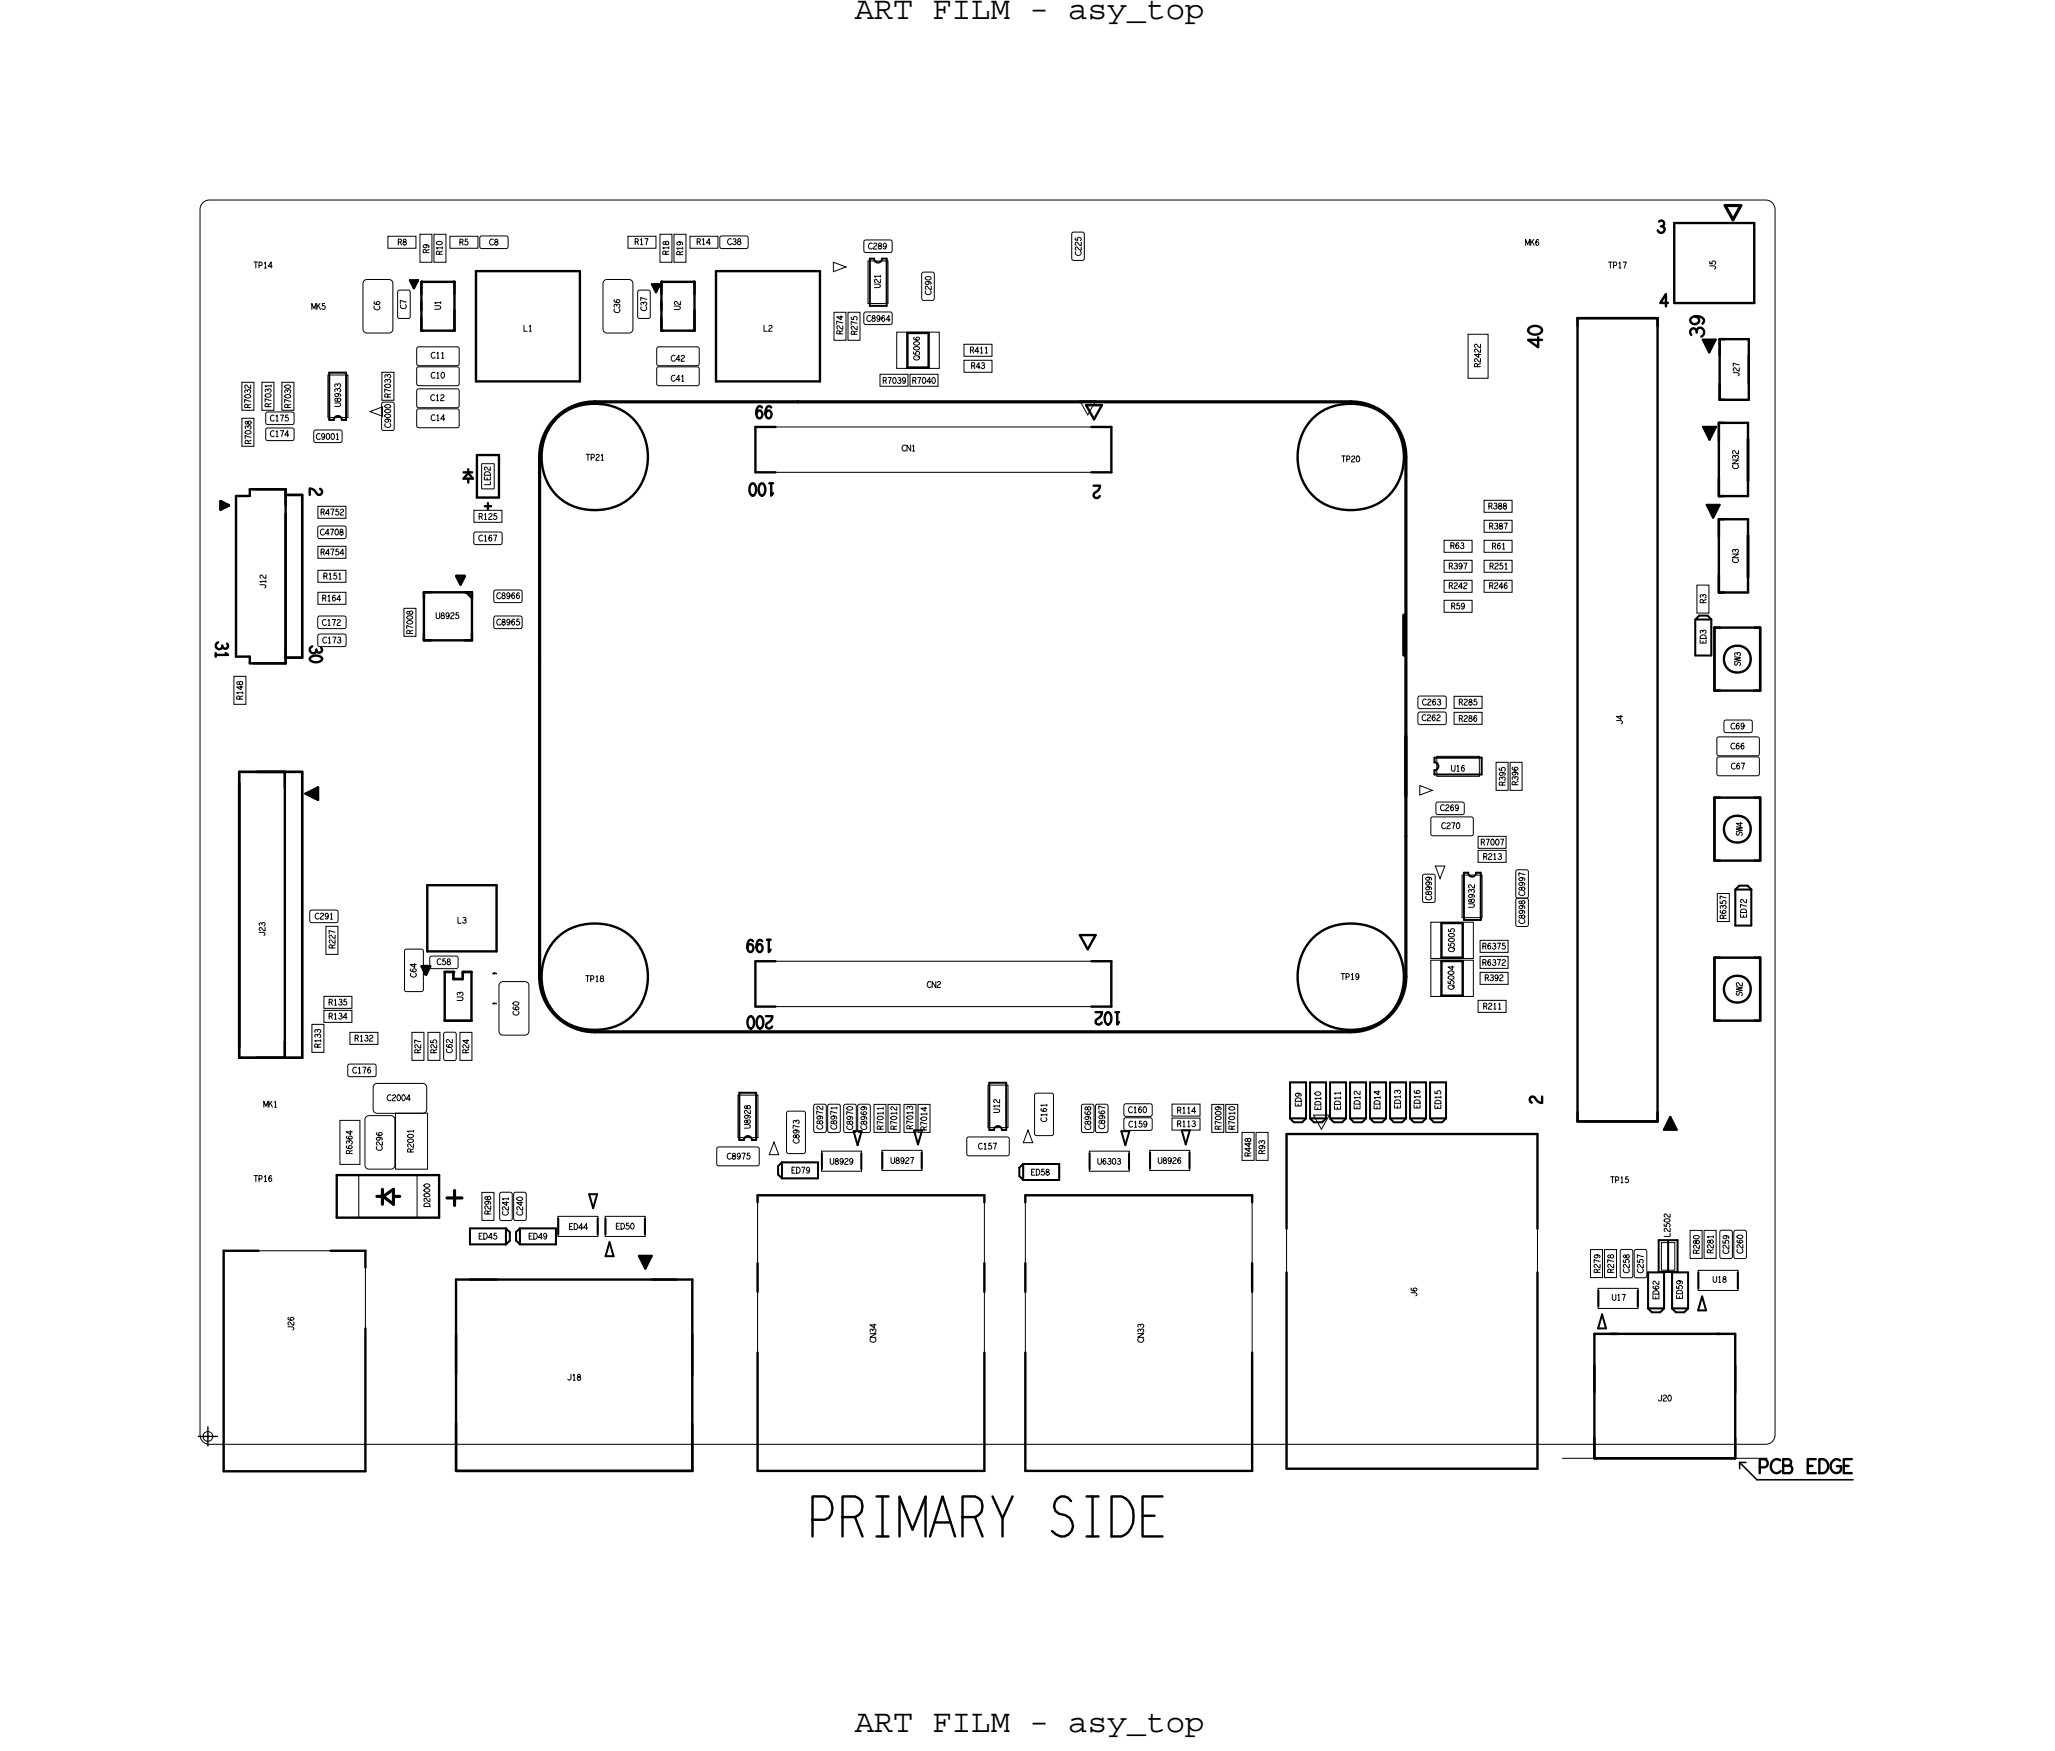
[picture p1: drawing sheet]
<svg xmlns="http://www.w3.org/2000/svg" width="130mm" height="111mm" viewBox="0 0 130 111" stroke-linecap="round" stroke-linejoin="round" font-family="sans-serif">
<!-- layer: Board Outline -->
<path d="M12.9 12.9l.4-.2h98.8l.4 .1 .2 .5v77.8l-.1 .4-.5 .2h-98.8l-.4-.1-.2-.5v-77.8z" fill="none" stroke="#000" stroke-width=".06"/>
<!-- layer: Components -->
<g fill="none" stroke="#000" stroke-width=".13">
<path d="M55.2 16.4h.3zM55.2 16.4v3zM55.2 19.4h1.1zM55.5 16.4l.1 .2 .1 .1 .2-.1 .1-.2M56 16.4h.3zM56.3 16.4v3zM20.9 26.7h.3zM20.9 23.7v3zM20.9 23.7h1.1zM21.2 26.7l.1-.2 .1-.1 .2 .1 .1 .2M21.7 26.7h.3zM22 23.7v3z"/>
<path d="M107.6 39.3v2.3zM107.6 39.3h1.1zM107.6 39.3l.3-.2zM107.9 39.1h.5zM108.4 39.1l.3 .2zM108.7 39.3v2.3zM91.1 48.1v.3zM91.1 48.1h3zM91.1 48.9v.3zM91.1 48.4l.1 .1 .1 .1v.2l-.2 .1M91.1 49.2h3zM92.9 55.4h.3z"/>
<path d="M92.9 55.4v3zM92.9 58.4h1.1zM93.2 55.4l.1 .2 .2 .1 .1-.1 .1-.2M93.7 55.4h.3zM94 55.4v3zM94.1 48.1v1.1zM107.6 41.6h1.1zM110.2 58.8h1zM110.2 56.5v2.3zM110.2 56.5h1zM110.2 56.5l.2-.3zM110.4 56.2h.6z"/>
<path d="M111 56.2l.2 .3zM111.2 56.5v2.3zM29.8 78h2.3zM29.8 78v1zM29.8 79h2.3zM32.1 78v1zM32.1 78l.3 .2zM32.4 78.2v.6zM32.4 78.8l-.3 .2zM32.8 78.8l.2 .2zM32.8 78.2v.6zM32.8 78.2l.2-.2z"/>
<path d="M33 78h2.3zM33 78v1zM33 79h2.3zM35.3 78v1zM35.4 77.4v1zM37.4 75.8l.3 .9zM37.4 75.8h.5zM37.9 75.8l-.2 .9zM37.9 77.4v1zM38.4 77.4v1zM38.4 79.8h.6zM38.7 78.9l-.3 .9z"/>
<path d="M38.7 78.9l.3 .9zM40.9 77.4v1zM46.9 72.4h.3zM46.9 69.4h1.1zM46.9 69.4v3zM47.2 72.4l.1-.2 .2-.1 .2 .1v.2M47.7 72.4h.3zM48 69.4v3zM49.4 74.6l.2 .2zM49.4 74v.6zM49.4 74l.2-.2zM49.6 73.8h2.3z"/>
<path d="M49.6 73.8v1zM49.6 74.8h2.3zM51.9 73.8v1zM52.2 73.2v1zM54.2 71.8l.2 .9zM54.2 71.8h.5zM54.7 73.2v1zM54.7 71.8l-.3 .9zM56 73.2v1zM58 71.8l.3 .9zM58 71.8h.5zM58.5 73.2v1z"/>
<path d="M58.5 71.8l-.2 .9zM62.8 71.7h.3zM62.8 68.7h1.1zM62.8 68.7v3zM63.1 71.7l.1-.1 .2-.1 .1 .1 .1 .1M63.6 71.7h.3zM63.9 68.7v3zM64.7 74.7l.3 .2zM64.7 74.1v.6zM64.7 74.1l.3-.2zM65 73.9v1zM65 74.9h2.3z"/>
<path d="M65 73.9h2.3zM67.3 73.9v1zM69.2 73.2v1zM71.2 71.8l.2 .9zM71.2 71.8h.5zM71.7 73.2v1zM71.7 71.8l-.3 .9zM73 73.2v1zM75 71.8l.3 .9zM75.5 73.2v1zM75.5 71.8l-.2 .9zM81.9 71l.2 .3z"/>
<path d="M81.9 68.7v2.3zM81.9 71h1zM81.9 68.7h1zM82.1 71.3h.6zM82.9 71l-.2 .3zM82.9 68.7v2.3zM83.2 71l.2 .3zM83.2 68.7v2.3zM83.2 71h1zM83.2 68.7h1zM83.4 71.3h.5zM84.2 71l-.3 .3z"/>
<path d="M84.2 68.7v2.3zM84.4 71l.3 .3zM84.4 68.7h1.1zM84.4 68.7v2.3zM84.4 71h1.1zM84.7 71.3h.5zM85.5 71l-.3 .3zM85.5 68.7v2.3zM85.7 71l.3 .3zM85.7 68.7v2.3zM85.7 71h1zM85.7 68.7h1z"/>
<path d="M86 71.3h.5zM86.7 71l-.2 .3zM86.7 68.7v2.3zM87 71l.2 .3zM87 68.7h1zM87 68.7v2.3zM87 71h1zM87.2 71.3h.6zM88 71l-.2 .3zM88 68.7v2.3zM88.3 71l.2 .3zM88.3 68.7v2.3z"/>
<path d="M88.3 71h1zM88.3 68.7h1zM88.5 71.3h.5zM89.3 71l-.3 .3zM89.3 68.7v2.3zM89.5 71l.3 .3zM89.5 68.7v2.3zM89.5 71h1zM89.5 68.7h1zM89.8 71.3h.5zM90.5 71l-.2 .3zM90.5 68.7v2.3z"/>
<path d="M90.8 71l.2 .3zM90.8 68.7h1zM90.8 68.7v2.3zM90.8 71h1zM91 71.3h.6zM91.8 71l-.2 .3zM91.8 68.7v2.3zM105.3 78.7h1.2zM105.3 78.7v2.1zM105.9 78.8v2zM106.5 78.7v2.1zM101.5 84.3h.5z"/>
<path d="M101.5 81.9v1zM101.7 83.5l-.2 .8zM101.7 83.5l.3 .8zM104 81.9v1zM104.6 83.1l.3 .2zM104.6 80.8v2.3zM104.6 83.1h1.1zM104.6 80.8h1.1zM104.9 83.3h.5zM105.3 80.8h1.2zM105.6 83.1l-.2 .2zM105.7 80.8v2.3z"/>
<path d="M106.2 83.1l.2 .2zM106.2 80.8h1zM106.2 80.8v2.3zM106.2 83.1h1zM106.4 83.3h.5zM107.2 83.1l-.3 .2zM107.2 80.8v2.3zM107.8 83.2h.5zM107.8 80.8v1zM108.1 82.3l-.3 .9zM108.1 82.3l.2 .9zM110.3 80.8v1z"/>
</g>
<g fill="none" stroke="#000" stroke-width=".06">
<path d="M23.1 17.8l.2-.1h1.4l.2 .2v3l-.1 .2h-1.5l-.2-.1-.1-3zM24.6 15h1.8v.8h-1.8zM25.3 18.5l.6-.1 .1 .1v1.6v.1h-.6l-.1-.1zM26.7 14.9h.7v1.8h-.7zM27.6 14.9h.7v1.8h-.7zM28.6 15h1.7v.8h-1.7zM30.5 15h1.7l.1 .1v.6l-.2 .1h-1.6v-.1zM38.4 17.8l.1-.1h1.4l.3 .2v3l-.1 .2h-1.6l-.2-.1v-3zM39.9 15h1.7v.8h-1.7zM40.5 18.5l.7-.1 .1 .1v1.6l-.1 .1h-.6l-.1-.1zM41.9 14.9h.8v1.8h-.8zM42.8 14.9h.8v1.8h-.8z"/>
<path d="M43.8 15h1.8v.8h-1.8zM45.7 15h1.7l.1 .1v.6l-.1 .1h-1.6l-.1-.1zM52.9 16.7l.8 .3-.8 .3zM53 19.8h.7v1.8h-.7zM53.8 19.8h.8v1.8h-.8zM54.9 15.3l1.7-.1v.1v.7h-.1h-1.6l-.1-.1zM54.9 19.8h1.7v.1v.6l-.1 .1h-1.6l-.1-.1zM55.1 16.6h1.3v2.7h-1.3zM58.6 17.3h.6l.1 .1v1.5l-.1 .2h-.6l-.1-.1zM68.1 14.8l.6-.1 .1 .1v1.6v.1h-.6h-.1zM106.3 14.2h5.1zM106.3 14.2v5z"/>
<path d="M106.3 19.2h5.1zM109.5 13.1h1zM109.5 13.1l.5 .9zM110.5 13.1l-.5 .9zM111.4 14.2v5zM15.4 26.6h.7v1.7h-.7zM15.4 24.3h.7v1.7h-.7zM16.6 24.3h.8v1.7h-.8zM16.9 26.2h1.7l.1 .1v.6l-.2 .1-1.6-.1v-.1zM16.9 27.2h1.7l.1 .1v.6l-.2 .1h-1.6v-.1zM17.9 24.3h.8v1.7h-.8zM20 27.3h1.6l.1 .1v.6l-.1 .1h-1.6l-.1-.1z"/>
<path d="M20.2 32.1h1.8v.8h-1.8zM20.2 37.6h1.8v.8h-1.8zM20.2 34.7h1.8v.7h-1.8zM20.2 36.2h1.8v.8h-1.8zM20.2 33.4h1.7l.1 .1v.6l-.2 .1h-1.5l-.1-.1zM20.2 39.1h1.7l.1 .1v.6l-.2 .1h-1.5l-.1-.1zM20.8 23.8h1.3v2.7h-1.3zM23.5 26.1l.8-.3v.6zM24.2 23.6h.8v1.8h-.8zM24.3 25.6l.6-.1 .1 .1v1.6l-.1 .1h-.6l-.1-.1zM25.6 38.6h.8v1.8h-.8zM26.5 26h2.6l.1 .1-.1 1-.1 .1-2.5-.1v-.1z"/>
<path d="M26.5 24.7h2.6l.1 .1-.1 1-.1 .1h-2.5v-.1zM26.5 22.1l2.6-.1 .1 .1-.1 1-.1 .1h-2.5v-.1zM26.5 23.3h2.6l.1 .1-.1 1-.1 .1h-2.5v-.1zM30.1 32.4h1.8v.8h-1.8zM30.1 33.8h1.7l.1 .1v.6l-.1 .1h-1.6l-.1-.1zM30.6 31h.8zM30.6 29.4h.8zM30.6 29.4v1.6zM31.4 29.4v1.6zM31.4 37.5h1.7v.1v.6l-.1 .1h-1.6v-.2zM31.4 39.1h1.7v.1v.6l-.1 .1h-1.6v-.1zM41.7 22.1l2.6-.1 .1 .1v1l-.1 .1h-2.5l-.1-.1z"/>
<path d="M41.7 23.3h2.6l.1 .1v1l-.1 .1h-2.5l-.1-.1zM48 27.1h22.6zM48 27.1v2.9zM48 30h22.6zM55.9 23.8h1.7v.7h-1.7zM56.9 21.1h2.7v2.3h-2.7zM57.8 23.8h1.8v.7h-1.8zM61.2 22.9h1.8v.7h-1.8zM61.2 21.9h1.8v.7h-1.8zM68.6 25.4h1zM68.6 25.4l.5 .9zM69.6 25.4l-.5 .9z"/>
<path d="M70.6 27.1v2.9zM91.7 36.8h1.8v.8h-1.8zM91.7 34.3h1.8v.8h-1.8zM91.7 38.1h1.8v.8h-1.8zM91.7 35.6h1.8v.7h-1.8zM93.2 21.2h1.3v2.8h-1.3zM94.2 34.3h1.8v.8h-1.8zM94.2 31.8h1.8v.7h-1.8zM94.2 33h1.8v.8h-1.8zM94.2 35.6h1.8v.7h-1.8zM94.2 36.8h1.8v.8h-1.8zM107.6 39.3h1.1v2.3h-1.1z"/>
<path d="M107.7 37.1h.8v1.8h-.8zM14.9 42.9h.7v1.8h-.7zM19.7 57.8h1.7l.1 .1v.6l-.2 .1h-1.6v-.1zM20.2 40.3h1.7l.1 .1v.6l-.2 .1-1.5-.1-.1-.1zM20.7 58.8h.8v1.8h-.8zM68.6 59.4h1zM68.6 59.4l.5 .9zM69.6 59.4l-.5 .9zM90.1 44.2h1.6l.1 .1v.6l-.1 .1h-1.6l-.1-.1zM90.1 45.2h1.6l.1 .1v.6l-.1 .1h-1.6l-.1-.1zM90.1 49.9l.8 .3-.8 .3zM90.4 55.5h.6l.1 .1v1.6l-.1 .1h-.6l-.1-.1z"/>
<path d="M90.8 58.6h2.7v2.3h-2.7zM90.9 51.9h2.6v.1v1l-.1 .1h-2.5l-.1-.2zM91.1 55h.6l-.3 .8zM91.2 51l1.7-.1 .1 .1v.6l-.2 .1h-1.6v-.1zM91.2 48h2.7v1.3h-2.7zM92.3 44.2h1.8v.8h-1.8zM92.3 45.2h1.8v.8h-1.8zM92.8 55.6h1.3v2.7h-1.3zM93.8 53.1h1.8v.8h-1.8zM93.8 54h1.8v.8h-1.8zM94 59.7h1.7v.8h-1.7zM95 48.4h.7v1.8h-.7z"/>
<path d="M95.9 48.4h.7v1.8h-.7zM96.3 55.3l.6-.1 .1 .1v1.6v.1h-.6l-.2-.1zM96.3 57.1l.6-.1 .1 .1v1.6v.1h-.7l-.1-.1zM109 56.7h.8v1.8h-.8zM109 48.1h2.6l.1 .1v1l-.1 .1-2.5-.1-.1-.1zM109 46.8h2.6l.1 .1v1l-.1 .1h-2.5l-.1-.1zM109.5 45.7h1.7l.1 .1-.1 .6-.1 .1h-1.6v-.1zM110.2 56.5h1v2.3h-1zM14.2 79.4h9zM14.2 79.4v14zM19.8 65h.8v1.8h-.8zM20.6 63.3h1.7v.7h-1.7z"/>
<path d="M20.6 64.1h1.7v.8h-1.7zM21.6 71.1h1.3v2.8h-1.3zM22.1 67.6h1.7l.1 .1v.6l-.1 .1h-1.6l-.1-.2zM22.2 65.5h1.8v.8h-1.8zM22.8 74.6h3.7zM22.8 74.6v2.7zM22.8 77.3h3.7zM23.2 79.4v14zM23.2 70.9l.2-.1h1.4l.2 .2 .1 3-.2 .2h-1.5l-.2-.1v-3zM23.8 68.9l.1-.1h3.1l.1 .2v1.5l-.3 .2h-3l-.1-.3v-1.4zM25.1 70.7h2v3.5h-2zM25.7 60.3h1.1h.1v2.5l-.1 .1-1 .1-.1-.1z"/>
<path d="M26.2 65.5h.7v1.8h-.7zM26.5 74.6v2.7zM27.2 65.5h.7v1.8h-.7zM27.3 60.7h1.7l.1 .1v.6l-.1 .1h-1.6l-.1-.1zM28.2 65.6l.7-.1 .1 .1v1.6l-.1 .1h-.6h-.1zM29.2 65.5h.8v1.8h-.8zM29.8 78h2.3v1h-2.3zM30.6 75.7h.8v1.8h-.8zM31.8 62.4l.1-.1h1.4l.3 .2v3l-.2 .2h-1.5l-.2-.1v-3zM31.8 75.7h.6l.1 .1v1.6l-.1 .1h-.6l-.1-.1zM32.6 75.7h.7l.1 .1v1.6l-.1 .1h-.6l-.1-.1zM33 78h2.3v1h-2.3z"/>
<path d="M35.4 77.2h2.6v1.3h-2.6zM38.4 77.2h2.6v1.3h-2.6zM45.5 72.9l2.6-.1 .1 .1v1l-.1 .1h-2.5l-.1-.1zM46.9 69.5h1.2v2.7h-1.2zM48 61h22.6zM48 61v2.9zM48 63.9h22.6zM48.1 75.9h14.4zM48.1 75.9v17.5zM49.1 72.5l.3 .8h-.6zM49.6 73.8h2.3v1h-2.3zM50 70.6l1-.1 .1 .1v2.5v.1h-1h-.2z"/>
<path d="M51.7 70.1h.6l.2 .1v1.6l-.1 .1h-.6l-.1-.1zM52.2 73.1h2.5v1.3h-2.5zM52.6 70.1h.6l.1 .1 .1 1.6-.1 .1h-.6l-.1-.1zM53.6 70.1h.6l.2 .1v1.6l-.1 .1h-.6l-.1-.1zM54.5 70.1h.6l.1 .1 .1 1.6-.1 .1h-.6l-.1-.1zM55.5 70.1h.8v1.8h-.8zM56 73h2.5v1.3h-2.5zM56.4 70.1h.7v1.8h-.7zM57.4 70.1h.8v1.8h-.8zM58.3 70.1h.7v1.8h-.7zM61.4 72.2h2.6l.1 .1v1l-.1 .1h-2.5l-.1-.1zM62.5 75.9v17.5z"/>
<path d="M62.7 68.9h1.3v2.7h-1.3zM65 73.9h2.3v1h-2.3zM65.1 75.9h14.4zM65.1 75.9v17.5zM65.3 71.8l.3 .8h-.6zM65.7 69.4h1.1l.1 .1v2.5l-.1 .1h-1l-.1-.1zM68.7 70.1h.6l.2 .1v1.6l-.1 .1h-.6l-.1-.1zM69.2 73.1h2.5v1.3h-2.5zM69.6 70.1h.6l.1 .1 .1 1.6-.1 .1h-.6l-.1-.1zM70.6 61v2.9zM71.4 70.1h1.7l.1 .1-.1 .6-.1 .1h-1.6v-.1zM71.4 71h1.7l.1 .1-.1 .6-.1 .1h-1.6v-.1z"/>
<path d="M73 73h2.5v1.3h-2.5zM74.4 70.1h1.8v.8h-1.8zM74.4 71h1.8v.8h-1.8zM76.9 70.1h.8v1.8h-.8zM77.8 70.1h.8v1.8h-.8zM78.9 71.9h.7v1.8h-.7zM79.5 75.9v17.5zM79.7 71.9h.8v1.8h-.8zM81.7 72h15.9zM81.7 72v21.3zM81.9 68.7h1v2.3h-1zM83.2 68.7h1v2.3h-1z"/>
<path d="M83.4 70.8h1zM83.4 70.8l.5 .9zM84.4 70.8l-.5 .9zM84.4 68.7h1.1v2.3h-1.1zM85.7 68.7h1v2.3h-1zM87 68.7h1v2.3h-1zM88.3 68.7h1v2.3h-1zM89.5 68.7h1v2.3h-1zM90.8 68.7h1v2.3h-1zM90.8 61h2.7v2.3h-2.7zM93.8 63.5h1.8v.8h-1.8zM94 60.7h1.7v.8h-1.7z"/>
<path d="M94 61.7h1.7v.8h-1.7zM97.6 72v21.3zM101 79.3h.7v1.8h-.7zM101.9 79.3h.7v1.8h-.7zM102.9 79.4l.6-.1 .2 .1v1.6l-.1 .1h-.6l-.1-.1zM103.8 79.4l.6-.1 .1 .1 .1 1.6-.1 .1h-.6l-.1-.1zM105.5 78.9h.8v1.7h-.8zM107.3 78.1h.8v1.8h-.8zM108.2 78.1h.8v1.8h-.8zM109.2 78.1h.7l.1 .1v1.6l-.1 .1h-.6l-.1-.1zM110.1 78.1h.7l.1 .1v1.6l-.1 .1h-.6l-.1-.1zM14.2 93.4h9z"/>
<path d="M48.1 93.4h14.4zM65.1 93.4h14.4zM81.7 93.3h15.9zM99.2 92.6h13zM101.5 81.8h2.5v1.3h-2.5zM104.6 80.8h1.1v2.3h-1.1zM106.2 80.8h1v2.3h-1zM107.8 80.7h2.6v1.2h-2.6z"/>
</g>
<g fill="none" stroke="#000" stroke-width=".15">
<path d="M26 17.8l.3 .5zM26 17.8h.5zM26.1 17.9l.4-.1zM26.1 17.9l.2 .2zM26.2 18l.3-.2zM26.5 17.8l-.2 .3zM26.5 17.8l-.2 .5zM26.8 17.9h2.1zM26.8 17.9v3.1zM26.8 17.9h.1M26.8 17.9v.8zM26.8 19.2v.5z"/>
<path d="M28.8 17.9h.1zM28.9 17.9v.8zM28.9 19.7v1.3zM28.9 17.9v3.1zM30.2 17.2h6.6zM30.2 17.2v7zM36.8 17.2v7zM41.4 18.1l.2 .5zM41.4 18.1h.5zM41.5 18.2l.4-.1zM41.5 18.2l.2 .2zM41.6 18.3l.3-.2z"/>
<path d="M41.9 18.1l-.2 .3zM41.9 18.1l-.3 .5zM42 17.9h2.1zM42 17.9v3.1zM42 17.9h.1zM42 17.9v.8zM42 19.2v.5zM44 17.9h.1zM44.1 17.9v3.1zM44.1 17.9v.8zM44.1 19.7v1.3zM45.5 17.2h6.6z"/>
<path d="M45.5 17.2v7zM52.1 17.2v7zM106.3 14.2h5.1zM106.3 14.2v5zM106.3 19.2h5.1zM111.4 14.2v5zM15 31.5v10.2zM15 31.5h.9zM15.9 31.1h2.2zM15.9 31.1v.4zM16.1 31.1h2zM18.1 31.1v1z"/>
<path d="M18.1 32.6v9.2zM18.1 31.1v11zM18.1 31.4h1.1zM19.2 31.4v10.4zM26.8 21h2.1zM26.8 21h.1M26.8 20.2v.8zM26.9 37.6h3.1zM26.9 37.6v.4zM26.9 37.6h.5zM26.9 37.6v3.1zM28.8 21h.1z"/>
<path d="M29.4 30.4h.6zM29.4 30h.6zM29.5 37.6h.5zM29.6 37.6l.3 .3zM29.7 30l-.3 .4zM29.7 29.8v.2zM29.7 30.4v.2zM29.7 30l.3 .4zM30 37.6v.4zM30 37.6v3.1zM30.2 24.2h6.6zM30.3 31.6h1.4z"/>
<path d="M30.3 28.9h1.4zM30.3 28.9v2.7zM30.8 32.1h.4zM31 31.9v.4zM31.7 28.9v2.7zM42 21h2.1zM42 21h.1zM42 20.2v.8zM44 21h.1zM45.5 24.2h6.6zM48 30h1.2zM48 27.1v2.9z"/>
<path d="M48 27.1h1.2zM57.6 21.1v2.2zM57.6 23.3h1.4zM57.6 21.1h1.4zM59 21.1v2.2zM69 25.7h1zM69 25.7l.5 .9zM69.3 27.1h1.3zM69.3 30h1.3zM70 25.7l-.5 .9zM70.6 27.1v2.9zM100.2 20.2h5z"/>
<path d="M100.2 20.2v.5zM100.2 20.2v51zM105.2 20.2v.5zM105.2 20.2v51zM108.1 21.6h.8zM108.1 21.6l.4 .8zM108.1 27.1h.8zM108.1 27.1l.4 .8zM108.4 32.1h.8zM108.4 32.1l.4 .8zM108.9 39.8v4zM108.9 39.8h.3z"/>
<path d="M108.9 39.8h2.9zM108.9 21.6l-.4 .8zM108.9 27.1l-.4 .8zM109.1 26.8v1.2zM109.1 26.8h.4zM109.1 31.5h1.9zM109.1 26.8v4.7zM109.1 30.4v1.1zM109.1 31.5h.4zM109.1 26.8h1.9zM109.1 33v1.1zM109.1 33h.4z"/>
<path d="M109.1 37.6h1.9zM109.1 33v4.6zM109.1 36.5v1.1zM109.1 37.6h.4zM109.1 33h1.9zM109.2 32.1l-.4 .8zM109.2 21.5h.3zM109.2 25.4h1.8zM109.2 21.5v3.9zM109.2 24.4v1zM109.2 25.4h.3zM109.2 21.5v1.1z"/>
<path d="M109.2 21.5h1.8zM111 27.9v2.6zM111 26.8v4.7zM111 33v4.6zM111 34v2.7zM111 21.5v3.9zM111 22.5v1.9zM111.4 39.8h.4zM111.8 39.8v4zM15 41.7h.9zM15.2 49h4zM15.2 49.7v16.8z"/>
<path d="M15.2 49v18.2zM15.2 49h2.9zM15.9 42.1h2.2zM15.9 41.7v.4zM16.1 42.1h2zM16.3 49h2.9zM16.3 49h1.8zM18.1 49v1zM18.1 49v18.2zM18.1 41.8h1.1zM18.1 41.2v.9zM19.2 49v18.2z"/>
<path d="M19.4 50.4l.8-.4zM19.4 50.4l.8 .4zM20.2 50v.8zM26.9 40.2v.5zM26.9 40.7h.5zM26.9 40.7h3.1zM27.1 56.2h4.4zM27.1 56.2v4.2zM29.5 40.7h.5zM30 40.2v.5zM31.5 56.2v4.2zM68.6 59.4h1z"/>
<path d="M68.6 59.4l.5 .9zM69.6 59.4l-.5 .9zM91.5 58.6v2.2zM91.5 58.6h1.4zM92.9 58.6v2.2zM108.9 54.6h.3zM108.9 50.6v4zM108.9 54.6h2.9zM108.9 43.8h.3zM108.9 43.8h2.9zM108.9 50.6h.3zM108.9 50.6h2.9z"/>
<path d="M111.4 54.6h.4zM111.4 43.8h.4zM111.4 50.6h.4zM111.8 50.6v4zM14.2 79.4h2.2zM14.2 79.4v14zM15.2 67.2h2.9zM15.2 67.2h4zM16.3 67.2h2.9zM16.3 67.2h1.8zM18.1 66.1v1.1zM21 79.4h2.2z"/>
<path d="M21.4 74.6h6.5zM21.4 74.6v2.7zM21.4 77.3h6.5zM23.2 79.4v1.1zM27.1 60.4h4.4zM27.9 74.6v2.7zM28.2 61.7h.6zM28.2 64.8h1.7zM28.2 64.8h.1M28.2 61.7v3.1zM28.8 62.2h.6zM28.8 61.8v.4z"/>
<path d="M28.8 61.7h.1M28.8 61.7v.5zM29.4 61.8v.4zM29.4 61.7v.5zM29.4 61.7h.5zM29.4 61.7h.1M29.9 61.7v3.1zM40.6 79.7h.8zM40.6 79.7l.4 .8zM41.4 79.7l-.4 .8zM48 61h1.2zM48 61v2.9z"/>
<path d="M48 63.9h1.2zM48.1 75.9h14.4zM48.1 75.9v.4zM62.5 75.9v.4zM65.1 75.9h14.4zM65.1 75.9v.4zM69.3 61h1.3zM70.6 61v2.9zM79.5 75.9v.4zM81.7 72h15.9zM81.7 72v6zM91.5 60.8h1.4z"/>
<path d="M91.5 61v2.2zM91.5 63.2h1.4zM91.5 61h1.4zM92.9 61v2.2zM97.6 72v6zM100.2 71.2h5zM100.2 70.6v.6zM105.2 70.6v.6zM105.6 71.7h.8zM106 70.9l.4 .8zM106 70.9l-.4 .8zM108.9 64.8h.3z"/>
<path d="M108.9 60.8v4zM108.9 64.8h2.9zM108.9 60.8h.3zM108.9 60.8h2.9zM111.4 64.8h.4zM111.4 60.8h.4zM111.8 60.8v4zM14.2 93.4h9zM23.2 84.3v9.1zM29 81.2h15zM29 84.7v2.5zM29 90.3v3.1z"/>
<path d="M29 93.4h15zM29 81.2v12.2zM29.9 81.2h1.6zM41.4 81.2h1.6zM44 84.7v2.6zM44 90.4v3zM44 81.2v12.2zM48.1 80.2v1.8zM48.1 85.9v7.5zM48.1 93.4h14.4zM62.5 80.2v1.8zM62.5 85.9v7.5z"/>
<path d="M65.1 80.2v1.8zM65.1 85.9v7.5zM65.1 93.4h14.4zM79.5 80.2v1.8zM79.5 85.9v7.5zM81.7 93.3h15.9zM81.7 80.8v12.5zM97.6 80.8v12.5zM101.2 84.7h9zM101.2 86.7v1.7zM101.2 91.3v1.3zM101.2 92.6h9z"/>
<path d="M101.2 84.7v7.9zM102.2 84.7h.5zM109 84.7h.2zM110.2 86.7v1.7zM110.2 91.3v1.3zM110.2 84.7v7.9z"/>
<circle cx="37.8" cy="29" r="3.4"/>
<circle cx="85.8" cy="29" r="3.4"/>
<circle cx="110.3" cy="52.6" r=".86"/>
<circle cx="110.3" cy="41.9" r=".86"/>
<circle cx="37.8" cy="62" r="3.4"/>
<circle cx="85.8" cy="62" r="3.4"/>
<circle cx="110.3" cy="62.8" r=".86"/>
</g>
<g fill="none" stroke="#000" stroke-width=".2">
<path d="M109.5 13.1h1zM109.5 13.1l.5 .9zM110.5 13.1l-.5 .9zM14 32.3l.5-.2zM14 31.8v.5zM14 31.8l.5 .3zM14.1 32.1h.4zM29 36.6l.2 .5zM29 36.6h.5zM29.2 36.7v.4zM29.5 36.6l-.3 .5zM23.9 76h.4z"/>
<path d="M24.3 75.5v1zM24.3 76l.7-.5zM24.3 76l.7 .5zM25 76h.4zM25 75.5v1zM26.8 61.4l.2 .5zM26.8 61.4h.5zM27 61.5v.4zM27.3 61.4l-.3 .5zM28.4 76.1h.9zM28.9 75.6v.9z"/>
</g>
<g fill="none" stroke="#000" stroke-width=".25">
<path d="M108.3 21.7l.2 .4zM108.3 27.2h.4zM108.3 27.2l.2 .4zM108.6 32.2h.4zM108.6 32.2l.2 .4zM108.7 21.7l-.2 .4zM108.7 27.2l-.2 .4zM109 32.2l-.2 .4zM19.7 50.4l.4-.2zM19.7 50.4l.4 .2zM20.1 50.2v.4zM40.8 79.8h.4z"/>
<path d="M40.8 79.8l.2 .4zM41.2 79.8l-.2 .4zM105.8 71.6h.4zM106 71.2l.2 .4zM106 71.2l-.2 .4z"/>
</g>
<path d="M110.5 92.9h.4zM110.5 92.9v.4zM110.5 92.9l1.1 1.1zM111.6 94h6z" fill="none" stroke="#000" stroke-width=".1"/>
<!-- layer: Drawing Origin -->
<path d="M13 91l.2-.1 .2 .1 .1 .2-.1 .2-.2 .1-.2-.1-.1-.2z" fill="none" stroke="#000" stroke-width=".06"/>
<path d="M12.6 91.2h1.2M13.2 90.6v1.2" fill="none" stroke="#000" stroke-width=".09"/>
<!-- layer: All Others -->
<g fill="none" stroke="#000" stroke-width=".2">
<path d="M34.3 29v12.7zM37.8 25.5h12.9zM37.8 25.5a3.5 3.5 0 0 0-3.5 3.5M50.7 25.5h35.1zM85.8 25.5a3.5 3.5 0 0 1 3.5 3.5M89.1 39.1v2.5zM89.3 29v24.1zM34.3 41.7v20.3zM89.3 46.8v3.8zM89.3 53.1v8.9zM34.3 62a3.5 3.5 0 0 0 3.5 3.5M37.8 65.5h48z"/>
<path d="M89.3 62a3.5 3.5 0 0 1-3.5 3.5"/>
</g>
<text font-size="4.3" x="51.3" y="97.6">PRIMARY SIDE</text>
<g font-size="2.1">
<text x="54.3" y="1.2">ART FILM - asy_top</text>
<text x="54.3" y="110">ART FILM - asy_top</text>
</g>
<g font-size="1.5">
<text x="97.9" y="22.1" transform="rotate(-90 97.9 22.1)">40</text>
<text x="108.2" y="21.5" transform="rotate(-90 108.2 21.5)">39</text>
<text x="111.6" y="93.5">PCB EDGE</text>
</g>
<g font-size="1.3">
<text x="105.2" y="14.8">3</text>
<text x="105.4" y="19.5">4</text>
<text x="49.1" y="25.8" transform="rotate(-180 49.1 25.8)">99</text>
<text x="19.7" y="30.9" transform="rotate(90 19.7 30.9)">2</text>
<text x="49.3" y="30.7" transform="rotate(-180 49.3 30.7)">100</text>
<text x="69.9" y="30.8" transform="rotate(-180 69.9 30.8)">2</text>
<text x="13.7" y="40.7" transform="rotate(90 13.7 40.7)">31</text>
<text x="19.7" y="41" transform="rotate(90 19.7 41)">30</text>
<text x="49.1" y="59.7" transform="rotate(-180 49.1 59.7)">199</text>
<text x="49.1" y="64.5" transform="rotate(-180 49.1 64.5)">200</text>
<text x="71.2" y="64.3" transform="rotate(-180 71.2 64.3)">102</text>
<text x="97.9" y="70.1" transform="rotate(-90 97.9 70.1)">2</text>
</g>
<g font-size=".6">
<text x="16.1" y="17">TP14</text>
<text x="25.2" y="15.6">R8</text>
<text x="27.2" y="16.1" transform="rotate(-90 27.2 16.1)">R9</text>
<text x="28.1" y="16.2" transform="rotate(-90 28.1 16.2)">R10</text>
<text x="29.2" y="15.6">R5</text>
<text x="31.1" y="15.6">C8</text>
<text x="40.3" y="15.5">R17</text>
<text x="42.5" y="16.2" transform="rotate(-90 42.5 16.2)">R18</text>
<text x="43.3" y="16.2" transform="rotate(-90 43.3 16.2)">R19</text>
<text x="44.2" y="15.5">R14</text>
<text x="46.2" y="15.5">C38</text>
<text x="55.1" y="15.8">C289</text>
<text x="68.6" y="16.2" transform="rotate(-90 68.6 16.2)">C225</text>
<text x="96.8" y="15.6">MK6</text>
<text x="102.1" y="17">TP17</text>
<text x="108.9" y="17.1" transform="rotate(-90 108.9 17.1)">J5</text>
<text x="19.8" y="19.6">MK5</text>
<text x="24.1" y="19.7" transform="rotate(-90 24.1 19.7)">C6</text>
<text x="25.8" y="19.6" transform="rotate(-90 25.8 19.6)">C7</text>
<text x="27.3" y="22.7">C11</text>
<text x="28" y="19.7" transform="rotate(-90 28 19.7)">U1</text>
<text x="33.2" y="21">L1</text>
<text x="39.4" y="19.9" transform="rotate(-90 39.4 19.9)">C36</text>
<text x="41.1" y="19.7" transform="rotate(-90 41.1 19.7)">C37</text>
<text x="42.6" y="22.9">C42</text>
<text x="43.2" y="19.7" transform="rotate(-90 43.2 19.7)">U2</text>
<text x="48.5" y="21">L2</text>
<text x="53.5" y="21.2" transform="rotate(-90 53.5 21.2)">R274</text>
<text x="54.4" y="21.3" transform="rotate(-90 54.4 21.3)">R275</text>
<text x="55" y="20.4">C8964</text>
<text x="55.9" y="18.3" transform="rotate(-90 55.9 18.3)">U21</text>
<text x="58.4" y="22.9" transform="rotate(-90 58.4 22.9)">Q5006</text>
<text x="59.1" y="18.7" transform="rotate(-90 59.1 18.7)">C290</text>
<text x="61.6" y="22.4">R411</text>
<text x="61.6" y="23.4">R43</text>
<text x="94" y="23.3" transform="rotate(-90 94 23.3)">R2422</text>
<text x="110.4" y="23.9" transform="rotate(-90 110.4 23.9)">J27</text>
<text x="15.9" y="25.9" transform="rotate(-90 15.9 25.9)">R7032</text>
<text x="15.9" y="28.2" transform="rotate(-90 15.9 28.2)">R7038</text>
<text x="17.1" y="26.7">C175</text>
<text x="17.1" y="27.7">C174</text>
<text x="17.2" y="25.9" transform="rotate(-90 17.2 25.9)">R7031</text>
<text x="18.5" y="25.9" transform="rotate(-90 18.5 25.9)">R7030</text>
<text x="20.1" y="27.9">C9001</text>
<text x="21.6" y="25.8" transform="rotate(-90 21.6 25.8)">U8933</text>
<text x="24.8" y="27.2" transform="rotate(-90 24.8 27.2)">C9000 R7033</text>
<text x="27.3" y="25.4">C12</text>
<text x="27.3" y="24">C10</text>
<text x="27.3" y="26.7">C14</text>
<text x="37.2" y="29.2">TP21</text>
<text x="42.6" y="24.2">C41</text>
<text x="56" y="24.3">R7039 R7040</text>
<text x="57.2" y="28.6">CN1</text>
<text x="85.2" y="29.3">TP20</text>
<text x="110.4" y="29.8" transform="rotate(-90 110.4 29.8)">CN32</text>
<text x="20.3" y="34">C4708</text>
<text x="20.3" y="32.7">R4752</text>
<text x="20.3" y="35.2">R4754</text>
<text x="30.4" y="33">R125</text>
<text x="30.4" y="34.4">C167</text>
<text x="31.1" y="30.8" transform="rotate(-90 31.1 30.8)">LED2</text>
<text x="92.1" y="34.8">R63</text>
<text x="94.5" y="32.3">R388</text>
<text x="94.5" y="33.6">R387</text>
<text x="94.7" y="34.9">R61</text>
<text x="110.4" y="35.7" transform="rotate(-90 110.4 35.7)">CN3</text>
<text x="16.9" y="37.4" transform="rotate(-90 16.9 37.4)">J12</text>
<text x="20.4" y="38.2">R164</text>
<text x="20.4" y="39.7">C172</text>
<text x="20.5" y="40.8">C173</text>
<text x="20.5" y="36.8">R151</text>
<text x="26.2" y="40.3" transform="rotate(-90 26.2 40.3)">R7008</text>
<text x="27.7" y="39.3">U8925</text>
<text x="31.5" y="38">C8966</text>
<text x="31.5" y="39.7">C8965</text>
<text x="92" y="37.4">R242</text>
<text x="92" y="36.1">R397</text>
<text x="92.1" y="38.7">R59</text>
<text x="94.5" y="37.4">R246</text>
<text x="94.6" y="36.1">R251</text>
<text x="108.3" y="40.9" transform="rotate(-90 108.3 40.9)">ED3</text>
<text x="108.3" y="38.3" transform="rotate(-90 108.3 38.3)">R3</text>
<text x="15.4" y="44.4" transform="rotate(-90 15.4 44.4)">R148</text>
<text x="90.3" y="45.8">C262</text>
<text x="90.3" y="44.8">C263</text>
<text x="92.6" y="44.8">R285</text>
<text x="92.6" y="45.8">R286</text>
<text x="103" y="46" transform="rotate(-90 103 46)">J4</text>
<text x="109.9" y="47.6">C66</text>
<text x="109.9" y="46.3">C69</text>
<text x="110.5" y="42.3" transform="rotate(-90 110.5 42.3)">SW3</text>
<text x="91.4" y="51.5">C269</text>
<text x="91.5" y="52.6">C270</text>
<text x="92.1" y="49">U16</text>
<text x="94" y="53.7">R7007</text>
<text x="95.6" y="49.9" transform="rotate(-90 95.6 49.9)">R395</text>
<text x="96.4" y="49.9" transform="rotate(-90 96.4 49.9)">R396</text>
<text x="109.9" y="48.8">C67</text>
<text x="110.6" y="53.1" transform="rotate(-90 110.6 53.1)">SW4</text>
<text x="16.8" y="59.5" transform="rotate(-90 16.8 59.5)">J23</text>
<text x="20" y="58.4">C291</text>
<text x="29" y="58.6">L3</text>
<text x="90.9" y="57.2" transform="rotate(-90 90.9 57.2)">C8999</text>
<text x="93.6" y="57.6" transform="rotate(-90 93.6 57.6)">U8932</text>
<text x="94.1" y="54.6">R213</text>
<text x="96.8" y="58.7" transform="rotate(-90 96.8 58.7)">C8998 C8997</text>
<text x="109.6" y="58.4" transform="rotate(-90 109.6 58.4)">R6357</text>
<text x="110.9" y="58.3" transform="rotate(-90 110.9 58.3)">ED72</text>
<text x="20.8" y="63.8">R135</text>
<text x="20.8" y="64.7">R134</text>
<text x="21.3" y="60.2" transform="rotate(-90 21.3 60.2)">R227</text>
<text x="26.4" y="62.1" transform="rotate(-90 26.4 62.1)">C64</text>
<text x="27.7" y="61.3">C58</text>
<text x="29.4" y="63.6" transform="rotate(-90 29.4 63.6)">U3</text>
<text x="32.9" y="64.5" transform="rotate(-90 32.9 64.5)">C60</text>
<text x="37.2" y="62.3">TP18</text>
<text x="58.8" y="62.7">CN2</text>
<text x="85.1" y="62.2">TP19</text>
<text x="92.3" y="62.8" transform="rotate(-90 92.3 62.8)">Q5004</text>
<text x="92.3" y="60.4" transform="rotate(-90 92.3 60.4)">Q5005</text>
<text x="94.1" y="60.3">R6375</text>
<text x="94.1" y="61.3">R6372</text>
<text x="94.1" y="64.1">R211</text>
<text x="94.3" y="62.3">R392</text>
<text x="110.6" y="63.3" transform="rotate(-90 110.6 63.3)">SW2</text>
<text x="16.7" y="70.3">MK1</text>
<text x="20.4" y="66.5" transform="rotate(-90 20.4 66.5)">R133</text>
<text x="22.4" y="68.1">C176</text>
<text x="22.5" y="66.1">R132</text>
<text x="24.6" y="69.9">C2004</text>
<text x="26.7" y="66.9" transform="rotate(-90 26.7 66.9)">R27</text>
<text x="27.7" y="66.9" transform="rotate(-90 27.7 66.9)">R25</text>
<text x="28.7" y="66.9" transform="rotate(-90 28.7 66.9)">C62</text>
<text x="29.8" y="66.9" transform="rotate(-90 29.8 66.9)">R24</text>
<text x="47.6" y="71.7" transform="rotate(-90 47.6 71.7)">U8928</text>
<text x="52.2" y="71.7" transform="rotate(-90 52.2 71.7)">C8972</text>
<text x="53.1" y="71.7" transform="rotate(-90 53.1 71.7)">C8971</text>
<text x="54.1" y="71.7" transform="rotate(-90 54.1 71.7)">C8970</text>
<text x="55" y="71.7" transform="rotate(-90 55 71.7)">C8969</text>
<text x="56.1" y="71.7" transform="rotate(-90 56.1 71.7)">R7011</text>
<text x="56.9" y="71.7" transform="rotate(-90 56.9 71.7)">R7012</text>
<text x="58" y="71.7" transform="rotate(-90 58 71.7)">R7013</text>
<text x="58.8" y="71.8" transform="rotate(-90 58.8 71.8)">R7014</text>
<text x="63.5" y="70.7" transform="rotate(-90 63.5 70.7)">U12</text>
<text x="66.5" y="71.2" transform="rotate(-90 66.5 71.2)">C161</text>
<text x="69.3" y="71.7" transform="rotate(-90 69.3 71.7)">C8968</text>
<text x="70.1" y="71.7" transform="rotate(-90 70.1 71.7)">C8967</text>
<text x="71.6" y="70.7">C160</text>
<text x="71.6" y="71.6">C159</text>
<text x="74.7" y="70.7">R114</text>
<text x="74.7" y="71.5">R113</text>
<text x="77.5" y="71.7" transform="rotate(-90 77.5 71.7)">R7009</text>
<text x="78.4" y="71.7" transform="rotate(-90 78.4 71.7)">R7010</text>
<text x="82.6" y="70.3" transform="rotate(-90 82.6 70.3)">ED9</text>
<text x="83.9" y="70.5" transform="rotate(-90 83.9 70.5)">ED10</text>
<text x="85.1" y="70.5" transform="rotate(-90 85.1 70.5)">ED11</text>
<text x="86.4" y="70.4" transform="rotate(-90 86.4 70.4)">ED12</text>
<text x="87.6" y="70.4" transform="rotate(-90 87.6 70.4)">ED14</text>
<text x="88.9" y="70.4" transform="rotate(-90 88.9 70.4)">ED13</text>
<text x="90.2" y="70.4" transform="rotate(-90 90.2 70.4)">ED16</text>
<text x="91.5" y="70.4" transform="rotate(-90 91.5 70.4)">ED15</text>
<text x="16.1" y="75">TP16</text>
<text x="22.4" y="73.3" transform="rotate(-90 22.4 73.3)">R6364</text>
<text x="24.3" y="73.1" transform="rotate(-90 24.3 73.1)">C296</text>
<text x="26.3" y="73.2" transform="rotate(-90 26.3 73.2)">R2001</text>
<text x="27.3" y="76.6" transform="rotate(-90 27.3 76.6)">D2000</text>
<text x="31.2" y="77.1" transform="rotate(-90 31.2 77.1)">R298</text>
<text x="32.3" y="77.2" transform="rotate(-90 32.3 77.2)">C241</text>
<text x="33.2" y="77.2" transform="rotate(-90 33.2 77.2)">C240</text>
<text x="46.1" y="73.6">C8975</text>
<text x="50.2" y="74.5">ED79</text>
<text x="50.7" y="72.6" transform="rotate(-90 50.7 72.6)">C8973</text>
<text x="52.7" y="73.9">U8929</text>
<text x="56.5" y="73.9">U8927</text>
<text x="62.1" y="73">C157</text>
<text x="65.4" y="74.6">ED58</text>
<text x="69.7" y="73.9">U6303</text>
<text x="73.5" y="73.9">U8926</text>
<text x="79.4" y="73.4" transform="rotate(-90 79.4 73.4)">R448</text>
<text x="80.3" y="73.3" transform="rotate(-90 80.3 73.3)">R93</text>
<text x="102.2" y="75.1">TP15</text>
<text x="30.4" y="78.7">ED45</text>
<text x="33.5" y="78.7">ED49</text>
<text x="36.1" y="78.1">ED44</text>
<text x="39.1" y="78">ED50</text>
<text x="90" y="82.3" transform="rotate(-90 90 82.3)">J6</text>
<text x="101.6" y="80.8" transform="rotate(-90 101.6 80.8)">R279</text>
<text x="102.3" y="82.6">U17</text>
<text x="102.5" y="80.8" transform="rotate(-90 102.5 80.8)">R278</text>
<text x="103.4" y="80.8" transform="rotate(-90 103.4 80.8)">C258</text>
<text x="104.3" y="80.8" transform="rotate(-90 104.3 80.8)">C257</text>
<text x="105.3" y="82.5" transform="rotate(-90 105.3 82.5)">ED62</text>
<text x="106" y="78.6" transform="rotate(-90 106 78.6)">L2502</text>
<text x="106.8" y="82.5" transform="rotate(-90 106.8 82.5)">ED59</text>
<text x="107.9" y="79.6" transform="rotate(-90 107.9 79.6)">R280</text>
<text x="108.7" y="81.4">U18</text>
<text x="108.8" y="79.6" transform="rotate(-90 108.8 79.6)">R281</text>
<text x="109.8" y="79.6" transform="rotate(-90 109.8 79.6)">C259</text>
<text x="110.7" y="79.6" transform="rotate(-90 110.7 79.6)">C260</text>
<text x="18.7" y="84.5" transform="rotate(-90 18.7 84.5)">J26</text>
<text x="36" y="87.6">J18</text>
<text x="55.6" y="85.2" transform="rotate(-90 55.6 85.2)">CN34</text>
<text x="72.6" y="85.2" transform="rotate(-90 72.6 85.2)">CN33</text>
<text x="105.2" y="89">J20</text>
</g>
<g font-size=".4">
<text x="31.3" y="61.8" transform="rotate(90 31.3 61.8)">6</text>
<text x="31.3" y="63.7" transform="rotate(90 31.3 63.7)">4</text>
</g>
</svg>
